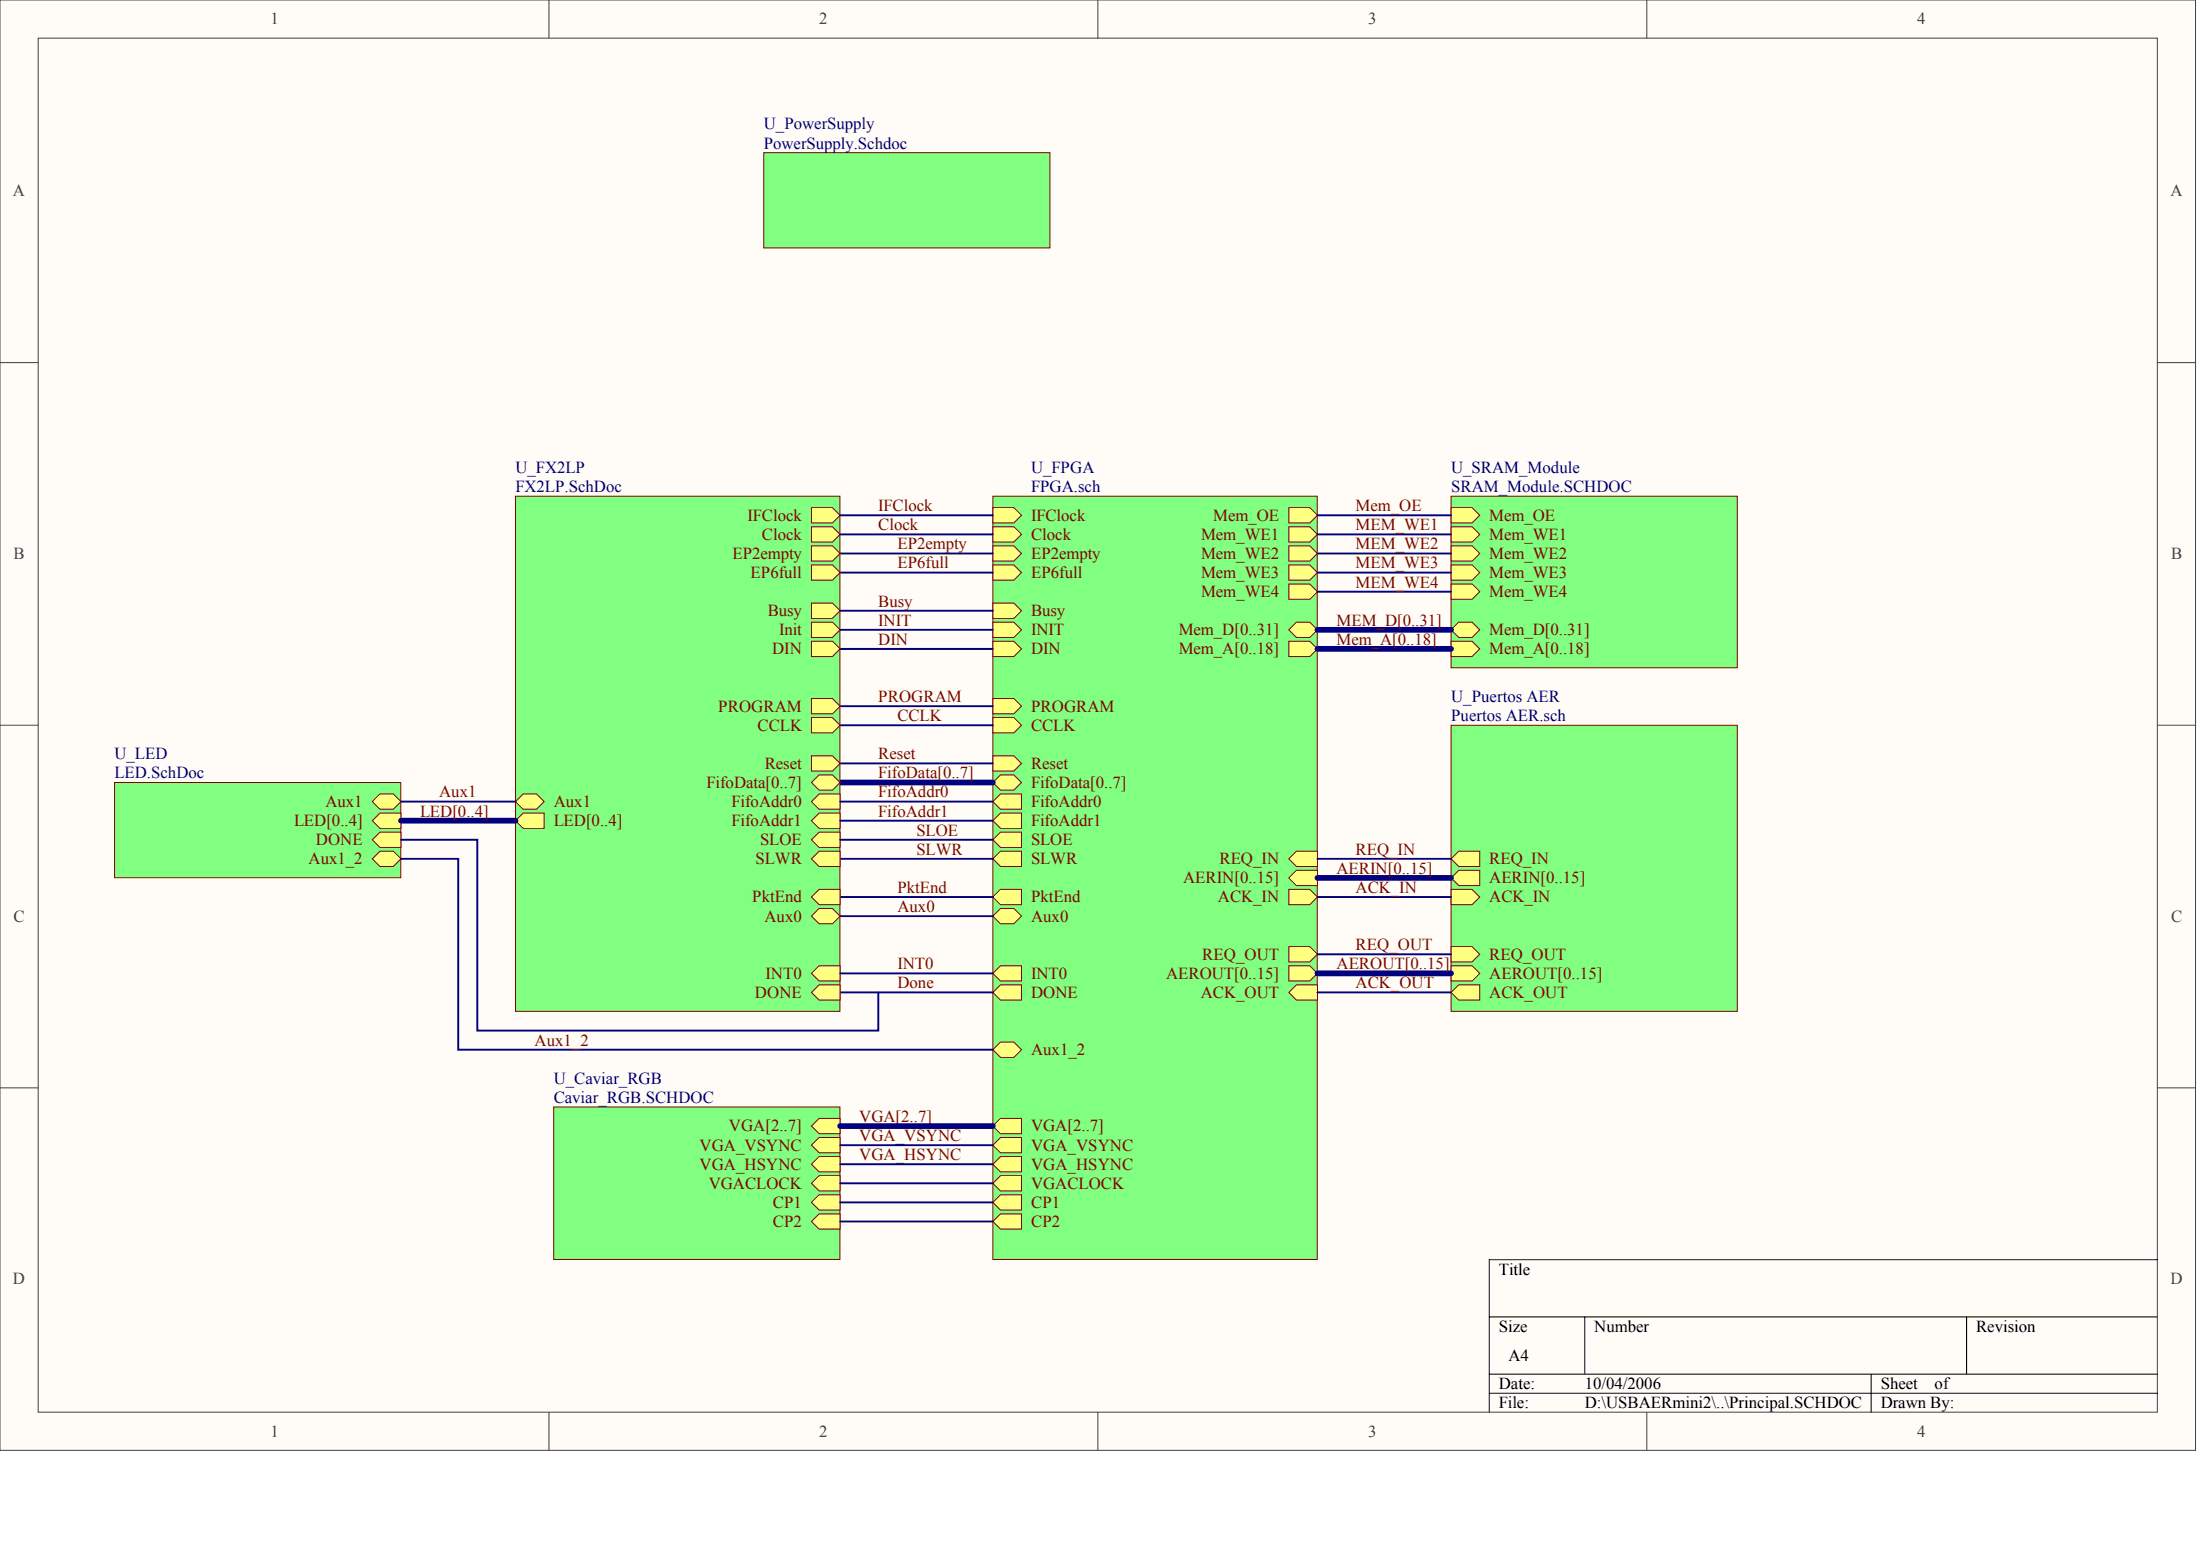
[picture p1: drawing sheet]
<svg xmlns="http://www.w3.org/2000/svg" width="840mm" height="594mm" viewBox="0 0 840 594" stroke-linecap="round" stroke-linejoin="round" font-family="sans-serif">
<g fill="#fffcf8" stroke="#404040" stroke-width=".38">
<path d="M0 0h837.9v553.4h-837.9z"/>
<path d="M14.6 14.6h808.7v524.2h-808.7z"/>
</g>
<path d="M209.5 0v14.6M419 0v14.6M628.5 0v14.6M0 138.4h14.6M823.4 138.4h14.6M0 276.7h14.6M823.4 276.7h14.6M0 415.1h14.6M823.4 415.1h14.6M209.5 538.9v14.6M419 538.9v14.6M628.5 538.9v14.6" fill="none" stroke="#404040" stroke-width=".38"/>
<path d="M823.4 480.6h-255v58.3M568.4 502.5h255M604.8 502.5v21.8M750.5 502.5v21.8M568.4 524.3h255M568.4 531.6h255M714.1 524.3v14.6" fill="none" stroke="#000" stroke-width=".38"/>
<path d="M378.9 189.3h123.8v291.3h-123.8z" fill="#80ff80" stroke="#800000" stroke-width=".38"/>
<g fill="#ffff80" stroke="#800000" stroke-width=".38">
<path d="M491.9 339.4h8l2.9 2.9-2.9 2.9h-8z" fill-rule="evenodd"/>
<path d="M491.9 327.7l2.9-2.9h8v5.8h-8z" fill-rule="evenodd"/>
<path d="M491.9 361.2h8l2.9 2.9-2.9 2.9h-8z" fill-rule="evenodd"/>
<path d="M491.9 378.7l2.9-2.9h8v5.8h-8z" fill-rule="evenodd"/>
<path d="M378.9 266.5h8l2.9 2.9-2.9 3h-8z" fill-rule="evenodd"/>
<path d="M491.9 335l2.9-2.9h8v5.8h-8z" fill-rule="evenodd"/>
<path d="M491.9 368.5h8l2.9 2.9-2.9 2.9h-8z" fill-rule="evenodd"/>
<path d="M378.9 237.4h8l2.9 2.9-2.9 2.9h-8z" fill-rule="evenodd"/>
<path d="M491.9 201h8l2.9 2.9-2.9 2.9h-8z" fill-rule="evenodd"/>
<path d="M491.9 193.7h8l2.9 2.9-2.9 2.9h-8z" fill-rule="evenodd"/>
<path d="M491.9 208.3h8l2.9 2.9-2.9 2.9h-8z" fill-rule="evenodd"/>
<path d="M491.9 215.6h8l2.9 2.9-2.9 2.9h-8z" fill-rule="evenodd"/>
<path d="M491.9 222.8h8l2.9 2.9-2.9 3h-8z" fill-rule="evenodd"/>
<path d="M491.9 240.3l2.9-2.9h5.1l2.9 2.9-2.9 2.9h-5.1z" fill-rule="evenodd"/>
<path d="M491.9 244.7h8l2.9 2.9-2.9 2.9h-8z" fill-rule="evenodd"/>
<path d="M378.9 273.8h8l2.9 2.9-2.9 2.9h-8z" fill-rule="evenodd"/>
<path d="M378.9 378.7l2.9-2.9h8v5.8h-8z" fill-rule="evenodd"/>
<path d="M378.9 244.7h8l2.9 2.9-2.9 2.9h-8z" fill-rule="evenodd"/>
<path d="M378.9 349.5l2.9-2.9h5.1l2.9 2.9-2.9 3h-5.1z" fill-rule="evenodd"/>
<path d="M378.9 400.5l2.9-2.9h5.1l2.9 2.9-2.9 2.9h-5.1z" fill-rule="evenodd"/>
<path d="M378.9 444.2l2.9-2.9h8v5.8h-8z" fill-rule="evenodd"/>
<path d="M378.9 436.9l2.9-2.9h8v5.8h-8z" fill-rule="evenodd"/>
<path d="M378.9 305.9l2.9-3h8v5.9h-8z" fill-rule="evenodd"/>
<path d="M378.9 313.1l2.9-2.9h8v5.8h-8z" fill-rule="evenodd"/>
<path d="M378.9 320.4l2.9-2.9h8v5.8h-8z" fill-rule="evenodd"/>
<path d="M378.9 327.7l2.9-2.9h8v5.8h-8z" fill-rule="evenodd"/>
<path d="M378.9 342.3l2.9-2.9h8v5.8h-8z" fill-rule="evenodd"/>
<path d="M378.9 466.1l2.9-2.9h8v5.8h-8z" fill-rule="evenodd"/>
<path d="M378.9 193.7h8l2.9 2.9-2.9 2.9h-8z" fill-rule="evenodd"/>
<path d="M378.9 451.5l2.9-2.9h8v5.8h-8z" fill-rule="evenodd"/>
<path d="M378.9 208.3h8l2.9 2.9-2.9 2.9h-8z" fill-rule="evenodd"/>
<path d="M378.9 288.4h8l2.9 2.9-2.9 2.9h-8z" fill-rule="evenodd"/>
<path d="M378.9 371.4l2.9-2.9h8v5.8h-8z" fill-rule="evenodd"/>
<path d="M378.9 230.1h8l2.9 2.9-2.9 2.9h-8z" fill-rule="evenodd"/>
<path d="M378.9 215.6h8l2.9 2.9-2.9 2.9h-8z" fill-rule="evenodd"/>
<path d="M378.9 298.6l2.9-2.9h5.1l2.9 2.9-2.9 2.9h-5.1z" fill-rule="evenodd"/>
<path d="M378.9 429.7l2.9-3h8v5.9h-8z" fill-rule="evenodd"/>
<path d="M378.9 458.8l2.9-2.9h8v5.8h-8z" fill-rule="evenodd"/>
<path d="M378.9 201h8l2.9 2.9-2.9 2.9h-8z" fill-rule="evenodd"/>
</g>
<path d="M553.8 276.7h109.2v109.2h-109.2z" fill="#80ff80" stroke="#800000" stroke-width=".38"/>
<g fill="#ffff80" stroke="#800000" stroke-width=".38">
<path d="M553.8 335l2.9-2.9h8v5.8h-8z" fill-rule="evenodd"/>
<path d="M553.8 368.5h8l2.9 2.9-2.9 2.9h-8z" fill-rule="evenodd"/>
<path d="M553.8 339.4h8l2.9 2.9-2.9 2.9h-8z" fill-rule="evenodd"/>
<path d="M553.8 361.2h8l2.9 2.9-2.9 2.9h-8z" fill-rule="evenodd"/>
<path d="M553.8 327.7l2.9-2.9h8v5.8h-8z" fill-rule="evenodd"/>
<path d="M553.8 378.7l2.9-2.9h8v5.8h-8z" fill-rule="evenodd"/>
</g>
<path d="M553.8 189.3h109.2v65.5h-109.2z" fill="#80ff80" stroke="#800000" stroke-width=".38"/>
<g fill="#ffff80" stroke="#800000" stroke-width=".38">
<path d="M553.8 201h8l2.9 2.9-2.9 2.9h-8z" fill-rule="evenodd"/>
<path d="M553.8 193.7h8l2.9 2.9-2.9 2.9h-8z" fill-rule="evenodd"/>
<path d="M553.8 244.7h8l2.9 2.9-2.9 2.9h-8z" fill-rule="evenodd"/>
<path d="M553.8 240.3l2.9-2.9h5.1l2.9 2.9-2.9 2.9h-5.1z" fill-rule="evenodd"/>
<path d="M553.8 208.3h8l2.9 2.9-2.9 2.9h-8z" fill-rule="evenodd"/>
<path d="M553.8 215.6h8l2.9 2.9-2.9 2.9h-8z" fill-rule="evenodd"/>
<path d="M553.8 222.8h8l2.9 2.9-2.9 3h-8z" fill-rule="evenodd"/>
</g>
<g fill="none" stroke="#000080" stroke-width=".73">
<path d="M502.8 196.6h51M320.6 211.2h58.3M320.6 218.5h58.3M502.8 203.9h51M502.8 211.2h51M502.8 218.5h51M502.8 225.7h51M320.6 247.6h58.3M320.6 269.4h58.3M320.6 276.7h58.3M320.6 291.3h58.3M320.6 327.7h58.3"/>
<path d="M502.8 327.7h51M320.6 342.3h58.3M320.6 349.5h58.3M502.8 342.3h51M320.6 378.7h58.3M502.8 364.1h51M502.8 378.7h51"/>
</g>
<path d="M502.8 240.3h51M502.8 247.6h51M320.6 298.6h58.3M502.8 335h51M502.8 371.4h51" fill="none" stroke="#000080" stroke-width="2.2"/>
<path d="M211.3 422.4h109.2v58.2h-109.2z" fill="#80ff80" stroke="#800000" stroke-width=".38"/>
<g fill="#ffff80" stroke="#800000" stroke-width=".38">
<path d="M309.7 429.7l2.9-3h8v5.9h-8z" fill-rule="evenodd"/>
<path d="M309.7 436.9l2.9-2.9h8v5.8h-8z" fill-rule="evenodd"/>
<path d="M309.7 444.2l2.9-2.9h8v5.8h-8z" fill-rule="evenodd"/>
<path d="M309.7 451.5l2.9-2.9h8v5.8h-8z" fill-rule="evenodd"/>
<path d="M309.7 458.8l2.9-2.9h8v5.8h-8z" fill-rule="evenodd"/>
<path d="M309.7 466.1l2.9-2.9h8v5.8h-8z" fill-rule="evenodd"/>
</g>
<path d="M196.7 189.3h123.8v196.6h-123.8z" fill="#80ff80" stroke="#800000" stroke-width=".38"/>
<g fill="#ffff80" stroke="#800000" stroke-width=".38">
<path d="M309.7 193.7h8l2.9 2.9-2.9 2.9h-8z" fill-rule="evenodd"/>
<path d="M309.7 327.7l2.9-2.9h8v5.8h-8z" fill-rule="evenodd"/>
<path d="M309.7 298.6l2.9-2.9h5.1l2.9 2.9-2.9 2.9h-5.1z" fill-rule="evenodd"/>
<path d="M196.7 313.1l3-2.9h8v5.8h-8z" fill-rule="evenodd"/>
<path d="M309.7 313.1l2.9-2.9h8v5.8h-8z" fill-rule="evenodd"/>
<path d="M309.7 320.4l2.9-2.9h8v5.8h-8z" fill-rule="evenodd"/>
<path d="M309.7 342.3l2.9-2.9h8v5.8h-8z" fill-rule="evenodd"/>
<path d="M309.7 305.9l2.9-3h8v5.9h-8z" fill-rule="evenodd"/>
<path d="M309.7 371.4l2.9-2.9h8v5.8h-8z" fill-rule="evenodd"/>
<path d="M309.7 208.3h8l2.9 2.9-2.9 2.9h-8z" fill-rule="evenodd"/>
<path d="M309.7 215.6h8l2.9 2.9-2.9 2.9h-8z" fill-rule="evenodd"/>
<path d="M309.7 230.1h8l2.9 2.9-2.9 2.9h-8z" fill-rule="evenodd"/>
<path d="M309.7 288.4h8l2.9 2.9-2.9 2.9h-8z" fill-rule="evenodd"/>
<path d="M309.7 237.4h8l2.9 2.9-2.9 2.9h-8z" fill-rule="evenodd"/>
<path d="M309.7 378.7l2.9-2.9h8v5.8h-8z" fill-rule="evenodd"/>
<path d="M309.7 266.5h8l2.9 2.9-2.9 3h-8z" fill-rule="evenodd"/>
<path d="M309.7 273.8h8l2.9 2.9-2.9 2.9h-8z" fill-rule="evenodd"/>
<path d="M309.7 349.5l2.9-2.9h5.1l2.9 2.9-2.9 3h-5.1z" fill-rule="evenodd"/>
<path d="M196.7 305.9l3-3h5.1l2.9 3-2.9 2.9h-5.1z" fill-rule="evenodd"/>
<path d="M309.7 244.7h8l2.9 2.9-2.9 2.9h-8z" fill-rule="evenodd"/>
<path d="M309.7 201h8l2.9 2.9-2.9 2.9h-8z" fill-rule="evenodd"/>
</g>
<path d="M320.6 196.6h58.3M320.6 233h58.3M320.6 240.3h58.3M320.6 313.1h58.3M320.6 305.9h58.3M320.6 320.4h58.3M320.6 371.4h58.3M320.6 436.9h58.3M320.6 458.8h58.3M320.6 451.5h58.3M320.6 444.2h58.3M320.6 466.1h58.3" fill="none" stroke="#000080" stroke-width=".73"/>
<path d="M320.6 429.7h58.3" fill="none" stroke="#000080" stroke-width="2.2"/>
<path d="M43.7 298.6h109.3v36.3h-109.3z" fill="#80ff80" stroke="#800000" stroke-width=".38"/>
<g fill="#ffff80" stroke="#800000" stroke-width=".38">
<path d="M142.1 320.4l2.9-2.9h8v5.8h-8z" fill-rule="evenodd"/>
<path d="M142.1 313.1l2.9-2.9h8v5.8h-8z" fill-rule="evenodd"/>
<path d="M142.1 305.9l2.9-3h5.1l2.9 3-2.9 2.9h-5.1z" fill-rule="evenodd"/>
<path d="M142.1 327.7l2.9-2.9h5.1l2.9 2.9-2.9 2.9h-5.1z" fill-rule="evenodd"/>
</g>
<path d="M153 313.1h43.7" fill="none" stroke="#000080" stroke-width="2.2"/>
<path d="M291.5 58.3h109.2v36.3h-109.2z" fill="#80ff80" stroke="#800000" stroke-width=".38"/>
<path d="M320.6 203.9h58.3M153 305.9h43.7M153 320.4h29.2v72.8h153v-14.5M153 327.7h21.9v72.8h204" fill="none" stroke="#000080" stroke-width=".73"/>
<g font-size="6.4" fill="#404040">
<text x="103.2" y="9.3">1</text>
<text x="312.7" y="9.3">2</text>
<text x="522.2" y="9.3">3</text>
<text x="731.7" y="9.3">4</text>
<text x="5" y="74.9">A</text>
<text x="828.4" y="74.9">A</text>
<text x="5.2" y="213.3">B</text>
<text x="828.6" y="213.3">B</text>
<text x="5.2" y="351.6">C</text>
<text x="828.6" y="351.6">C</text>
<text x="5" y="490">D</text>
<text x="828.4" y="490">D</text>
<text x="103.2" y="548.2">1</text>
<text x="312.7" y="548.2">2</text>
<text x="522.2" y="548.2">3</text>
<text x="731.7" y="548.2">4</text>
</g>
<g font-size="6.4" fill="#000080">
<text x="291.5" y="49.4">U_PowerSupply</text>
<text x="291.5" y="56.7">PowerSupply.Schdoc</text>
<text x="196.7" y="180.5">U_FX2LP</text>
<text x="393.5" y="180.5">U_FPGA</text>
<text x="553.8" y="180.5">U_SRAM_Module</text>
<text x="196.7" y="187.8">FX2LP.SchDoc</text>
<text x="393.5" y="187.8">FPGA.sch</text>
<text x="553.8" y="187.8">SRAM_Module.SCHDOC</text>
<text x="553.8" y="267.9">U_Puertos AER</text>
<text x="553.8" y="275.2">Puertos AER.sch</text>
<text x="43.7" y="289.7">U_LED</text>
<text x="43.7" y="297">LED.SchDoc</text>
<text x="211.3" y="413.5">U_Caviar_RGB</text>
<text x="211.3" y="420.8">Caviar_RGB.SCHDOC</text>
</g>
<g font-size="6.4" fill="#800000">
<text x="335.2" y="195">IFClock</text>
<text x="517.4" y="195">Mem_OE</text>
<text x="285.3" y="198.7">IFClock</text>
<text x="335.2" y="202.3">Clock</text>
<text x="393.5" y="198.7">IFClock</text>
<text x="463" y="198.7">Mem_OE</text>
<text x="517.4" y="202.3">MEM_WE1</text>
<text x="568.4" y="198.7">Mem_OE</text>
<text x="290.7" y="206">Clock</text>
<text x="342.5" y="209.6">EP2empty</text>
<text x="393.5" y="206">Clock</text>
<text x="458.4" y="206">Mem_WE1</text>
<text x="517.4" y="209.6">MEM_WE2</text>
<text x="568.4" y="206">Mem_WE1</text>
<text x="279.5" y="213.3">EP2empty</text>
<text x="393.5" y="213.3">EP2empty</text>
<text x="458.4" y="213.3">Mem_WE2</text>
<text x="568.4" y="213.3">Mem_WE2</text>
<text x="286.4" y="220.5">EP6full</text>
<text x="342.5" y="216.9">EP6full</text>
<text x="393.5" y="220.5">EP6full</text>
<text x="458.4" y="220.5">Mem_WE3</text>
<text x="517.4" y="216.9">MEM_WE3</text>
<text x="568.4" y="220.5">Mem_WE3</text>
<text x="458.4" y="227.8">Mem_WE4</text>
<text x="517.4" y="224.2">MEM_WE4</text>
<text x="568.4" y="227.8">Mem_WE4</text>
<text x="335.2" y="231.5">Busy</text>
<text x="293" y="235.1">Busy</text>
<text x="335.2" y="238.7">INIT</text>
<text x="393.5" y="235.1">Busy</text>
<text x="510.1" y="238.7">MEM_D[0..31]</text>
<text x="297.3" y="242.4">Init</text>
<text x="393.5" y="242.4">INIT</text>
<text x="449.9" y="242.4">Mem_D[0..31]</text>
<text x="568.4" y="242.4">Mem_D[0..31]</text>
<text x="294.7" y="249.7">DIN</text>
<text x="335.2" y="246">DIN</text>
<text x="393.5" y="249.7">DIN</text>
<text x="449.9" y="249.7">Mem_A[0..18]</text>
<text x="510.1" y="246">Mem_A[0..18]</text>
<text x="568.4" y="249.7">Mem_A[0..18]</text>
<text x="335.2" y="267.9">PROGRAM</text>
<text x="274.1" y="271.5">PROGRAM</text>
<text x="342.5" y="275.2">CCLK</text>
<text x="393.5" y="271.5">PROGRAM</text>
<text x="289.1" y="278.8">CCLK</text>
<text x="393.5" y="278.8">CCLK</text>
<text x="291.8" y="293.4">Reset</text>
<text x="335.2" y="289.7">Reset</text>
<text x="393.5" y="293.4">Reset</text>
<text x="335.2" y="297">FifoData[0..7]</text>
<text x="167.6" y="304.3">Aux1</text>
<text x="269.6" y="300.6">FifoData[0..7]</text>
<text x="335.2" y="304.3">FifoAddr0</text>
<text x="393.5" y="300.6">FifoData[0..7]</text>
<text x="124.2" y="307.9">Aux1</text>
<text x="160.3" y="311.6">LED[0..4]</text>
<text x="211.3" y="307.9">Aux1</text>
<text x="279.2" y="307.9">FifoAddr0</text>
<text x="335.2" y="311.6">FifoAddr1</text>
<text x="393.5" y="307.9">FifoAddr0</text>
<text x="112.2" y="315.2">LED[0..4]</text>
<text x="211.3" y="315.2">LED[0..4]</text>
<text x="279.2" y="315.2">FifoAddr1</text>
<text x="393.5" y="315.2">FifoAddr1</text>
<text x="120.5" y="322.5">DONE</text>
<text x="290.1" y="322.5">SLOE</text>
<text x="349.8" y="318.8">SLOE</text>
<text x="393.5" y="322.5">SLOE</text>
<text x="117.8" y="329.8">Aux1_2</text>
<text x="288.3" y="329.8">SLWR</text>
<text x="349.8" y="326.1">SLWR</text>
<text x="393.5" y="329.8">SLWR</text>
<text x="465.4" y="329.8">REQ_IN</text>
<text x="517.4" y="326.1">REQ_IN</text>
<text x="568.4" y="329.8">REQ_IN</text>
<text x="510.1" y="333.4">AERIN[0..15]</text>
<text x="342.5" y="340.7">PktEnd</text>
<text x="451.6" y="337.1">AERIN[0..15]</text>
<text x="517.4" y="340.7">ACK_IN</text>
<text x="568.4" y="337.1">AERIN[0..15]</text>
<text x="287.1" y="344.3">PktEnd</text>
<text x="342.5" y="348">Aux0</text>
<text x="393.5" y="344.3">PktEnd</text>
<text x="464.8" y="344.3">ACK_IN</text>
<text x="568.4" y="344.3">ACK_IN</text>
<text x="291.8" y="351.6">Aux0</text>
<text x="393.5" y="351.6">Aux0</text>
<text x="517.4" y="362.5">REQ_OUT</text>
<text x="342.5" y="369.8">INT0</text>
<text x="458.9" y="366.2">REQ_OUT</text>
<text x="510.1" y="369.8">AEROUT[0..15]</text>
<text x="568.4" y="366.2">REQ_OUT</text>
<text x="292.2" y="373.5">INT0</text>
<text x="342.5" y="377.1">Done</text>
<text x="393.5" y="373.5">INT0</text>
<text x="445" y="373.5">AEROUT[0..15]</text>
<text x="517.4" y="377.1">ACK_OUT</text>
<text x="568.4" y="373.5">AEROUT[0..15]</text>
<text x="288.1" y="380.7">DONE</text>
<text x="393.5" y="380.7">DONE</text>
<text x="458.3" y="380.7">ACK_OUT</text>
<text x="568.4" y="380.7">ACK_OUT</text>
<text x="204" y="399">Aux1_2</text>
<text x="393.5" y="402.6">Aux1_2</text>
<text x="278.2" y="431.7">VGA[2..7]</text>
<text x="327.9" y="428.1">VGA[2..7]</text>
<text x="393.5" y="431.7">VGA[2..7]</text>
<text x="327.9" y="435.4">VGA_VSYNC</text>
<text x="267" y="439">VGA_VSYNC</text>
<text x="327.9" y="442.6">VGA_HSYNC</text>
<text x="393.5" y="439">VGA_VSYNC</text>
<text x="267" y="446.3">VGA_HSYNC</text>
<text x="393.5" y="446.3">VGA_HSYNC</text>
<text x="270.5" y="453.6">VGACLOCK</text>
<text x="393.5" y="453.6">VGACLOCK</text>
<text x="294.9" y="460.9">CP1</text>
<text x="393.5" y="460.9">CP1</text>
<text x="294.9" y="468.1">CP2</text>
<text x="393.5" y="468.1">CP2</text>
</g>
<g font-size="6.4">
<text x="572" y="486.3">Title</text>
<text x="572" y="508.2">Size</text>
<text x="608.4" y="508.2">Number</text>
<text x="754.2" y="508.2">Revision</text>
<text x="575.7" y="519.1">A4</text>
<text x="572" y="530">Date:</text>
<text x="604.8" y="530">10/04/2006</text>
<text x="717.8" y="530">Sheet</text>
<text x="738.3" y="530">of</text>
<text x="572" y="537.3">File:</text>
<text x="604.8" y="537.3">D:\USBAERmini2\..\Principal.SCHDOC</text>
<text x="717.8" y="537.3">Drawn By:</text>
</g>
</svg>
